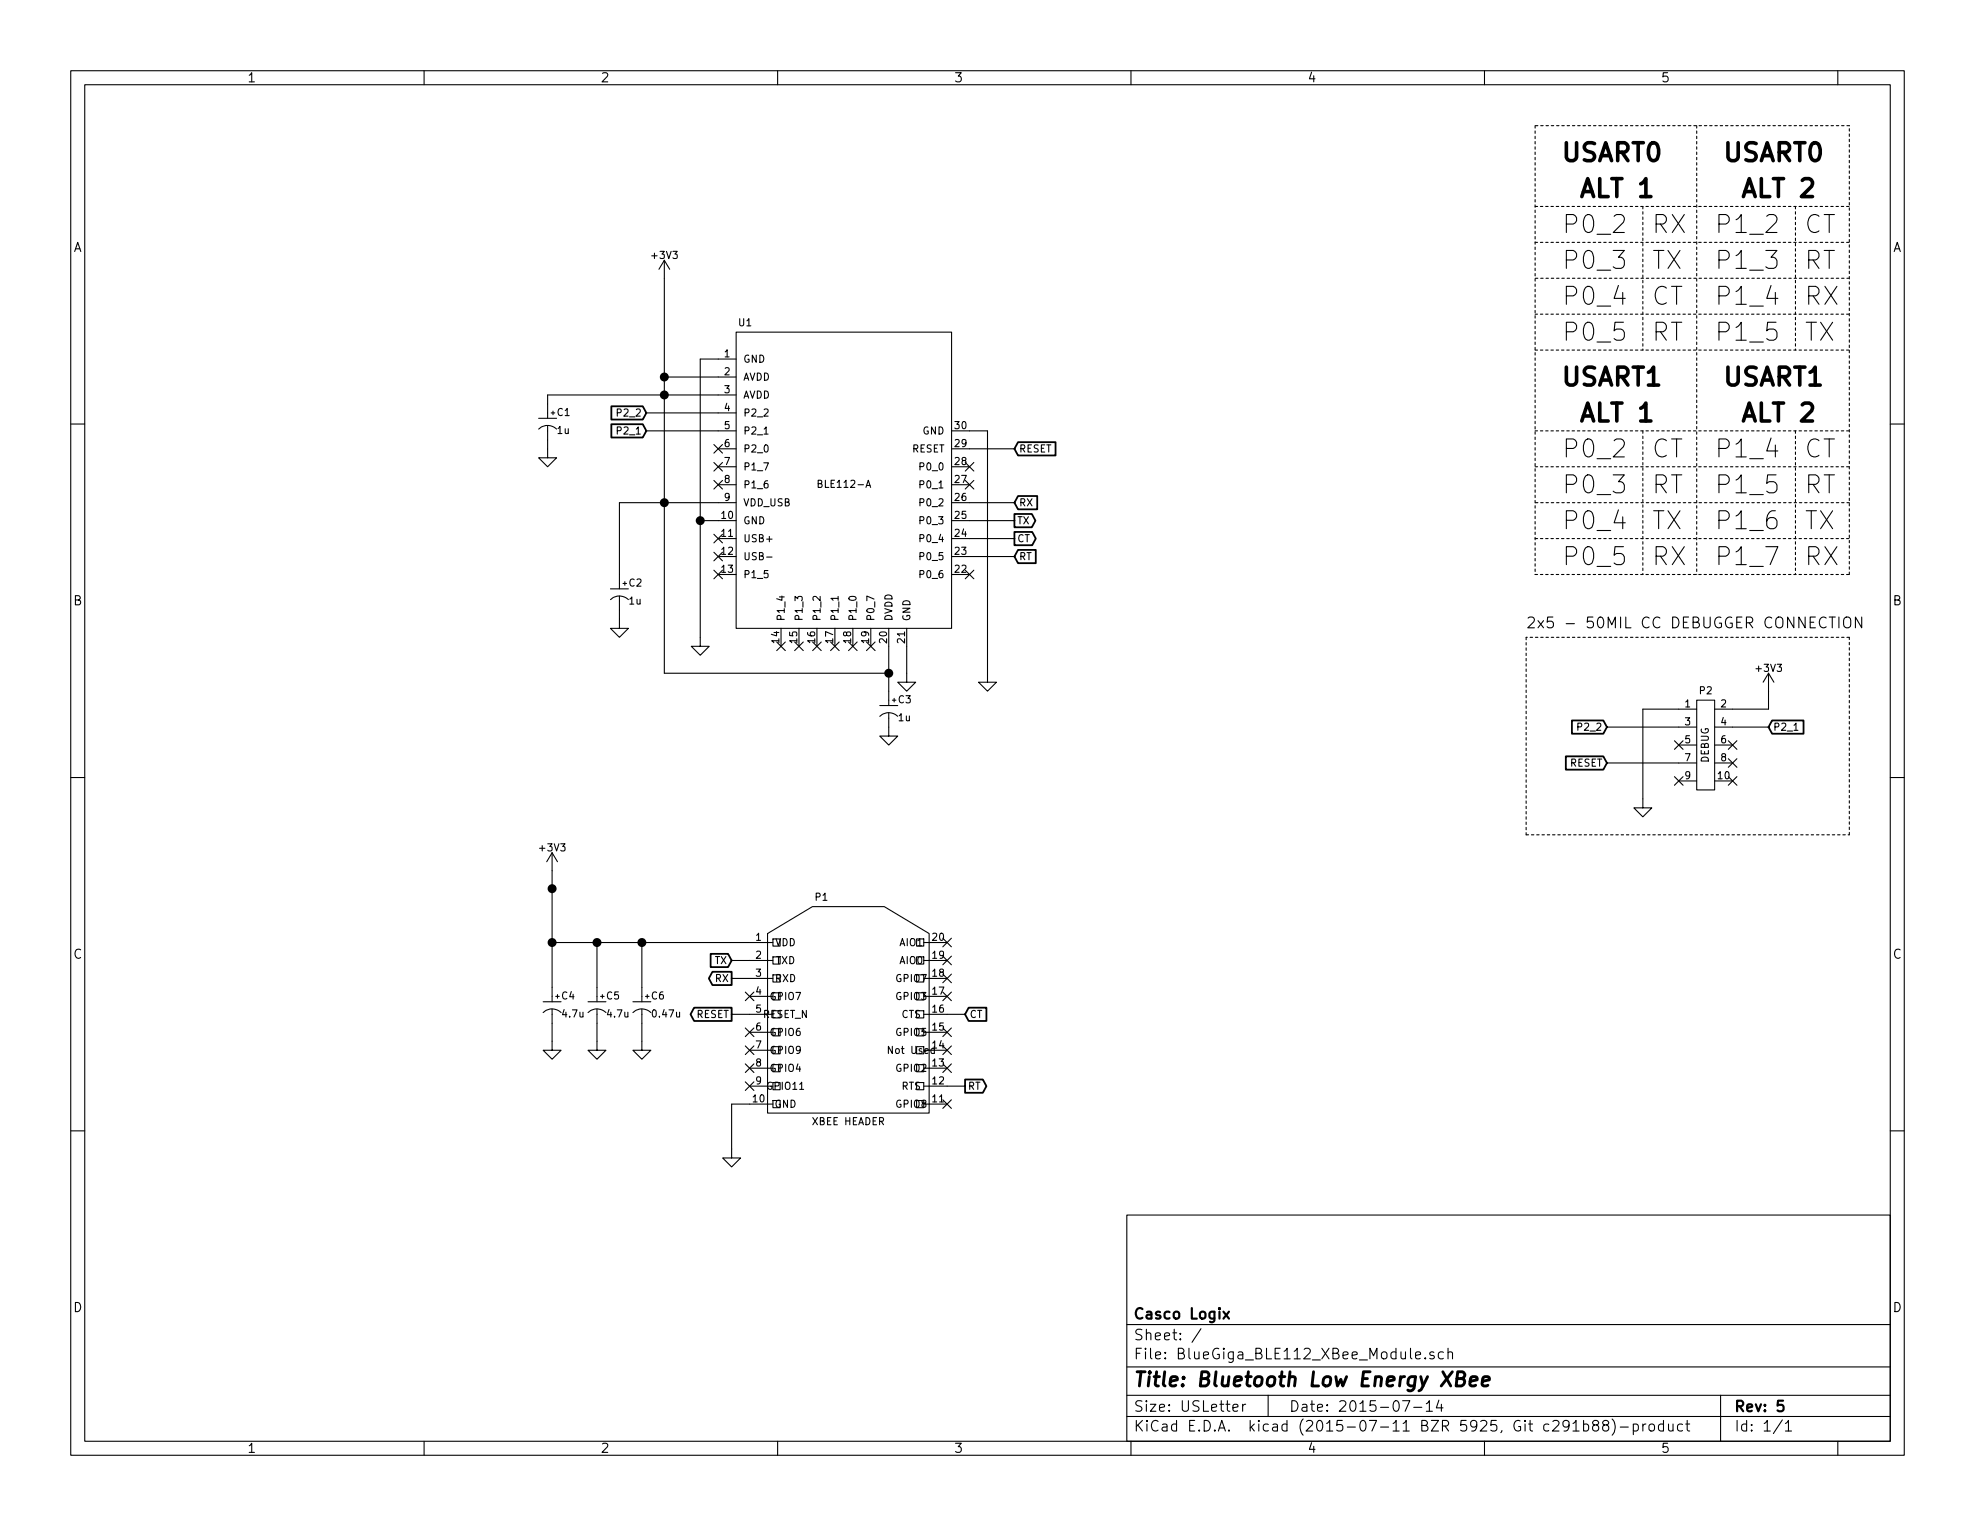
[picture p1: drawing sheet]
<svg xmlns="http://www.w3.org/2000/svg" width="279mm" height="216mm" viewBox="0 0 279 216" stroke-linecap="round" stroke-linejoin="round" font-family="sans-serif">
<g fill="none" stroke="#000" stroke-width=".15">
<path d="M10 10h259.4v195.9h-259.4zM12 12h255.4v191.9h-255.4zM60 10v2M110 10v2M160 10v2M210 10v2M260 10v2M94 36.8v58.5h31.7M94 36.8l-.8 1.3M94 36.8l.7 1.3M10 60h2M76.2 59.2h2.5"/>
<path d="M78 58.4h.5M78.2 58.2v.5M91.4 58.4h12.7M94 53.3h10.1M104.1 47h30.5v41.9h-30.5zM104.1 50.8h-5v40.6h1.2l-1.2 1.3-1.3-1.3h1.3M104.1 55.9h-26.6v3.3M267.4 60h2M76.2 60.7a1.84 1.84 0 0 1 2.5 0M77.5 60.2v4.6h1.2l-1.2 1.2-1.3-1.2h1.3M91.4 61h12.7M99.1 73.7h5"/>
<path d="M101 78.1l1.2 1.2M101 75.6l1.2 1.2M101 68l1.2 1.2M101 65.4l1.2 1.2M101 62.9l1.2 1.2M101.6 63.5h2.5M101.6 66h2.5M101.6 68.6h2.5M101.6 76.2h2.5M101.6 78.7h2.5M102.2 78.1l-1.2 1.2M102.2 75.6l-1.2 1.2"/>
<path d="M102.2 68l-1.2 1.2M102.2 65.4l-1.2 1.2M102.2 62.9l-1.2 1.2M104.1 71.1h-16.5v12.2M108.5 78.8h.7M122.5 69l.3-1.1 .4 1.1M122.6 68.7h.5M134.6 61h5.1v35.5h1.3l-1.3 1.3-1.3-1.3h1.3M134.6 63.5h8.9M134.6 66h2.6M134.6 68.6h2.6M134.6 71.1h8.9"/>
<path d="M134.6 73.7h8.9M134.6 76.2h8.9M134.6 78.7h8.9M136.6 68l1.2 1.2M136.6 65.4l1.2 1.2M137.8 68l-1.2 1.2M137.8 65.4l-1.2 1.2M86.4 84.8a1.84 1.84 0 0 1 2.5 0M86.4 83.3h2.5M87.6 84.3v4.6h1.3l-1.3 1.3-1.2-1.3h1.2M88.1 82.6h.5M88.4 82.3v.5"/>
<path d="M101 80.7l1.2 1.2M101.6 81.3h2.5M102.2 80.7l-1.2 1.2M109.9 90.8l1.2 1.2M110.5 88.9v2.5M111.1 90.8l-1.2 1.2M112.4 90.8l1.2 1.2M113 88.9v2.5M113.6 90.8l-1.2 1.2M115 90.8l1.2 1.2M115.6 88.9v2.5M116.2 90.8l-1.2 1.2"/>
<path d="M117.5 90.8l1.2 1.2M118.1 88.9v2.5M118.7 90.8l-1.2 1.2M120 90.8l1.3 1.2M120.6 88.9v2.5M121.3 90.8l-1.3 1.2M122.6 90.8l1.2 1.2M123.2 88.9v2.5M123.8 90.8l-1.2 1.2M124.5 99.8h2.5M125.7 88.9v10.9M126.2 99.1h.5"/>
<path d="M126.5 98.8v.5M128.3 88.9v7.6h1.2l-1.2 1.3-1.3-1.3h1.3M134.6 81.3h2.6M136.6 80.7l1.2 1.2M137.8 80.7l-1.2 1.2M240 99.1h2.6v12.7h-2.6zM250.2 95.3v5h-7.6M250.2 95.3l-.8 1.2M250.2 95.3l.8 1.2M258.8 87.3h.8M259.2 87.3v1.5M260.1 87.3v1.5"/>
<path d="M260.9 87.5a.5 .5 0 0 1 .6-.2 .5 .5 0 0 1 .3 .5v.8a.53 .53 0 0 1-.6 .2 .53 .53 0 0 1-.4-.5zM263.4 87.3v1.5l-.9-1.5v1.5M10 110h2M124.5 101.3a1.84 1.84 0 0 1 2.5 0M125.7 100.8v3.3h1.3l-1.3 1.3-1.2-1.3h1.2M227.3 102.9h12.7M227.3 108h12.7M236.9 104.8l1.2 1.2M236.9 109.9l1.2 1.2M237.5 105.4h2.5M237.5 110.5h2.5M238.1 104.8l-1.2 1.2"/>
<path d="M238.1 109.9l-1.2 1.2M240 100.3h-7.6v14h1.3l-1.3 1.3-1.3-1.3h1.3M242.6 102.9h7.6M242.6 108h2.5M242.6 105.4h2.5M242.6 110.5h2.5M244.5 104.8l1.2 1.2M244.5 107.3l1.2 1.3M244.5 109.9l1.2 1.2M245.7 104.8l-1.2 1.2M245.7 107.3l-1.2 1.3M245.7 109.9l-1.2 1.2"/>
<path d="M267.4 110h2M78.1 133.4h31.2M78.1 120.7v21M78.1 120.7l-.8 1.2M78.1 120.7l.8 1.2M84.5 133.4v8.3M90.8 133.4v8.3M103.5 138.4h5.8M103.5 135.9h5.8M108.6 132.1l6.3-3.8h10.2l6.3 3.8v25.4h-22.8zM130.7 135.9h3.3M130.7 133.4h3.3"/>
<path d="M131.4 138.4h2.6M133.4 137.8l1.2 1.2M133.4 135.3l1.2 1.2M133.4 132.7l1.2 1.3M134.6 137.8l-1.2 1.2M134.6 135.3l-1.2 1.2M134.6 132.7l-1.2 1.3M10 160h2M76.8 143.3a1.84 1.84 0 0 1 2.6 0M76.8 141.7h2.6M78.1 142.7v5.9h1.3l-1.3 1.3-1.3-1.3h1.3M78.6 141h.5"/>
<path d="M78.9 140.7v.5M83.2 143.3a1.84 1.84 0 0 1 2.5 0M83.2 141.7h2.5M84.5 142.7v5.9h1.2l-1.2 1.3-1.3-1.3h1.3M85 141h.5M85.2 140.7v.5M89.5 143.3a1.84 1.84 0 0 1 2.6 0M89.5 141.7h2.6M90.8 142.7v5.9h1.3l-1.3 1.3-1.3-1.3h1.3M91.3 141h.5M91.6 140.7v.5M103.5 143.5h5.1"/>
<path d="M105.4 140.4l1.3 1.2M105.4 145.4l1.3 1.3M105.4 148l1.3 1.2M105.4 150.5l1.3 1.2M105.4 153.1l1.3 1.2M106 153.7h2.6M106 141h2.6M106 146.1h2.6M106 148.6h2.6M106 151.1h2.6M106.7 140.4l-1.3 1.2M106.7 145.4l-1.3 1.3"/>
<path d="M106.7 148l-1.3 1.2M106.7 150.5l-1.3 1.2M106.7 153.1l-1.3 1.2M109.3 156.2h-5.8v7.6h1.3l-1.3 1.3-1.3-1.3h1.3M130.7 153.7h5.8M130.7 143.5h5.8M131.4 156.2h2.6M131.4 141h2.6M131.4 146.1h2.6M131.4 148.6h2.6M131.4 151.1h2.6M132.2 148.4h-.3l-.2 .2 .1 .4h.4"/>
<path d="M132.2 148v1M133.4 148l1.2 1.2M133.4 155.6l1.2 1.2M133.4 150.5l1.2 1.2M133.4 140.4l1.2 1.2M133.4 145.4l1.2 1.3M134.6 148l-1.2 1.2M134.6 155.6l-1.2 1.2M134.6 150.5l-1.2 1.2M134.6 140.4l-1.2 1.2M134.6 145.4l-1.2 1.3M267.4 160h2"/>
<path d="M159.4 171.9h108v32h-108zM159.4 197.4h108M159.4 193.4h108M159.4 187.4h108M169.9 188l-1.3 1.9M174.4 199.2l.7-.2v-.2l-.4-.1-.3 .2 .1 .7 .2 .1 .4-.1M175.8 198.7v1M176.2 198.7l-.3 .1-.1 .2M179.4 197.4v3M198.4 198.2h1l-.6 1.5M200 199.1h1.1M200.3 191.8l.7-.2-.1-.3h-.4l-.2 .2v.7l.2 .1 .4-.1"/>
<path d="M201.6 192.1l.1 .1-.1 .1-.1-.1 .1-.1v.2M201.8 198.6l.4-.4v1.5M201.8 199.7h.8M202.8 191.3a.37 .37 0 0 0-.5 .2 .54 .54 0 0 0 .5 .3l.1 .2-.1 .2-.1 .1-.4-.1M203.6 198.1l-.4 1.1h.9M203.9 198.7v1M204.2 191.3h-.4l-.3 .2 .1 .6 .2 .2 .4-.1M204.9 191.4a.38 .38 0 0 1 .6 .1v.8M204.9 190.8v1.5M243.4 197.4v6.5M60 203.9v2M110 203.9v2"/>
<path d="M159.4 200.4h108M160 203.9v2M210 203.9v2M222.5 201.4l.5-.4v1.5M222.5 202.5h.9M224 201.5a.48 .48 0 0 1 .7 .1v.2v.5a.48 .48 0 0 1-.7 .1M224 201v1.5M225.6 201.6l-.3-.3 .1-.2 .2-.1h.4l.2 .2-.1 .3-.2 .1h-.3a.48 .48 0 0 0-.2 .7l.2 .2h.3l.2-.2a.48 .48 0 0 0-.2-.7M227 201.6l-.3-.3 .1-.2 .2-.1h.4l.2 .2-.1 .3-.2 .1h-.3a.48 .48 0 0 0-.2 .7l.2 .2h.3l.2-.2a.48 .48 0 0 0-.2-.7M228.1 200.8a1.71 1.71 0 0 1 0 2.2M229.2 201.9h1.2M231.1 201.5a.48 .48 0 0 1 .6 .1l.1 .2-.1 .5a.48 .48 0 0 1-.6 .1"/>
<path d="M231.1 201.5v1.5M232.4 201.5v1M232.8 201.5h-.2l-.2 .3M233.3 201.6a.41 .41 0 0 1 .8 .2v.4a.41 .41 0 0 1-.4 .3 .41 .41 0 0 1-.4-.3zM235.3 201.5h-.4l-.3 .3 .1 .5 .2 .2 .4-.1M235.3 201v1.5M236 201.5l.1 .9a.4 .4 0 0 0 .6-.1M236.7 201.5v1M238 201.5h-.4l-.3 .3 .1 .5 .2 .2 .4-.1M238.5 201.5h.5M238.7 201v1.3l.2 .2h.1M252.1 200.9l-1.2 1.9"/>
<path d="M252.6 201.4l.4-.4v1.5M252.6 202.5h.8M260 203.9v2"/>
</g>
<path d="M173.1 185.6l.8 1M173.9 185.6l-.8 1M252.2 198.2h-.7v.7a.62 .62 0 0 1 .7-.1l.1 .2-.1 .5-.2 .2h-.3l-.2-.2" fill="none" stroke="#000" stroke-width=".3"/>
<path d="M206.1 195h.7a.5 .5 0 0 0 .4-.4 .5 .5 0 0 0-.3-.5h-.7l-.2 2h.8a.53 .53 0 0 0 .4-.5 .53 .53 0 0 0-.4-.6M208 195.4l1-.2-.1-.4h-.2h-.5l-.2 .2-.1 .8 .3 .3 .6-.1M209.7 195.4l1-.2-.1-.4h-.5l-.3 .2-.1 .8v.2l.2 .1 .6-.1" fill="none" stroke="#000" stroke-width=".41"/>
<g fill="none" stroke="#000" stroke-width=".25">
<path d="M86.5 57.5h4.4l.5 .9-.5 1h-4.4zM86.5 60h4.4l.5 1-.5 .9h-4.4zM143.5 72.7h2.5l.5 1-.5 .9h-2.5zM143.5 75.3h2.5l.5 .9-.5 .9h-2.5zM144 62.6h5.3v1.8h-5.3l-.5-.9zM144 70.2h2.7v1.9h-2.7l-.5-1zM144 77.8h2.5v1.9h-2.5l-.5-1zM221.5 107h5.3l.5 1-.5 .9h-5.3zM222.4 101.9h4.4l.5 1-.5 .9h-4.4zM250.7 101.9h4.4v1.9h-4.4l-.5-.9zM100.5 135h2.5l.5 .9-.5 .9h-2.5zM100.8 137.5h2.7v1.9h-2.7l-.5-1z"/>
<path d="M98.2 142.6h5.3v1.8h-5.3l-.5-.9zM136.5 152.7h2.5l.5 1-.5 .9h-2.5zM137 142.6h2.5v1.8h-2.5l-.5-.9z"/>
</g>
<g fill="#000" stroke="#000" stroke-width=".25">
<circle cx="94" cy="53.3" r=".51"/>
<circle cx="94" cy="55.9" r=".51"/>
<circle cx="94" cy="71.1" r=".51"/>
<circle cx="99.1" cy="73.7" r=".51"/>
<circle cx="125.7" cy="95.3" r=".51"/>
<circle cx="78.1" cy="125.7" r=".51"/>
<circle cx="78.1" cy="133.4" r=".51"/>
<circle cx="84.5" cy="133.4" r=".51"/>
<circle cx="90.8" cy="133.4" r=".51"/>
</g>
<g fill="none" stroke="#000" stroke-width=".15" stroke-dasharray=".3 .4">
<path d="M217.2 17.8v63.5M240 17.8v63.5M261.6 17.8h-44.4M217.2 29.2h44.4M217.2 34.3h44.4M232.4 29.2v20.3M254 29.2v20.3M261.6 39.4h-44.4M217.2 44.5h44.4M217.2 49.5h44.4M217.2 61h44.4M217.2 66h44.4"/>
<path d="M217.2 76.2h44.4M232.4 61v20.3M254 61v20.3M261.6 71.1h-44.4M215.9 90.2v27.9M217.2 81.3h44.4M261.6 81.3v-63.5M261.6 90.2h-45.7M215.9 118.1h45.7M261.6 118.1v-27.9"/>
</g>
<g font-size="3.5">
<text x="221" y="22.9">USART0</text>
<text x="243.8" y="22.9">USART0</text>
<text x="223.5" y="27.9">ALT 1</text>
<text x="246.4" y="27.9">ALT 2</text>
<text x="221" y="33">P0_2</text>
<text x="233.7" y="33">RX</text>
<text x="242.6" y="33">P1_2</text>
<text x="255.3" y="33">CT</text>
<text x="221" y="38.1">P0_3</text>
<text x="233.7" y="38.1">TX</text>
<text x="242.6" y="38.1">P1_3</text>
<text x="255.3" y="38.1">RT</text>
<text x="221" y="43.2">P0_4</text>
<text x="233.7" y="43.2">CT</text>
<text x="242.6" y="43.2">P1_4</text>
<text x="255.3" y="43.2">RX</text>
<text x="221" y="48.3">P0_5</text>
<text x="233.7" y="48.3">RT</text>
<text x="242.6" y="48.3">P1_5</text>
<text x="255.3" y="48.3">TX</text>
<text x="221" y="54.6">USART1</text>
<text x="223.5" y="59.7">ALT 1</text>
<text x="243.8" y="54.6">USART1</text>
<text x="246.4" y="59.7">ALT 2</text>
<text x="221" y="64.8">P0_2</text>
<text x="233.7" y="64.8">CT</text>
<text x="242.6" y="64.8">P1_4</text>
<text x="255.3" y="64.8">CT</text>
<text x="221" y="69.8">P0_3</text>
<text x="233.7" y="69.8">RT</text>
<text x="242.6" y="69.8">P1_5</text>
<text x="255.3" y="69.8">RT</text>
<text x="221" y="74.9">P0_4</text>
<text x="233.7" y="74.9">TX</text>
<text x="242.6" y="74.9">P1_6</text>
<text x="255.3" y="74.9">TX</text>
<text x="221" y="80">P0_5</text>
<text x="233.7" y="80">RX</text>
<text x="242.6" y="80">P1_7</text>
<text x="255.3" y="80">RX</text>
</g>
<text font-size="2.8" x="160.4" y="196.2">Title: Bluetooth Low Energy XBee</text>
<g font-size="2.1">
<text x="215.9" y="88.9">2x5 - 50MIL CC DEBUGGER CONNECTION</text>
<text x="160.4" y="189.6">Sheet: /</text>
<text x="160.4" y="186.6">Casco Logix</text>
<text x="160.4" y="192.3">File: BlueGiga_BLE112_XBee_Module.sch</text>
<text x="160.4" y="202.5">KiCad E.D.A. kicad (2015-07-11 BZR 5925, Git c291b88)-product</text>
<text x="160.4" y="199.7">Size: USLetter</text>
<text x="182.4" y="199.7">Date: 2015-07-14</text>
<text x="245.4" y="199.7">Rev: 5</text>
<text x="245.4" y="202.5">Id: 1/1</text>
</g>
<g font-size="1.8">
<text x="35" y="11.6">1</text>
<text x="85" y="11.6">2</text>
<text x="135" y="11.6">3</text>
<text x="185" y="11.6">4</text>
<text x="235" y="11.6">5</text>
<text x="10.4" y="35.6">A</text>
<text x="267.8" y="35.6">A</text>
<text x="10.4" y="85.6">B</text>
<text x="267.8" y="85.6">B</text>
<text x="10.4" y="135.6">C</text>
<text x="267.8" y="135.6">C</text>
<text x="10.4" y="185.6">D</text>
<text x="267.8" y="185.6">D</text>
<text x="35" y="205.5">1</text>
<text x="85" y="205.5">2</text>
<text x="135" y="205.5">3</text>
<text x="185" y="205.5">4</text>
<text x="235" y="205.5">5</text>
</g>
<g font-size="1.4">
<text x="92.3" y="36.6">+3V3</text>
<text x="104.5" y="46.2">U1</text>
<text x="102.5" y="50.5">1</text>
<text x="102.5" y="53.1">2</text>
<text x="105.2" y="51.3">GND</text>
<text x="105.2" y="53.8">AVDD</text>
<text x="78.8" y="58.9">C1</text>
<text x="87.5" y="58.9">P2_2</text>
<text x="102.5" y="55.6">3</text>
<text x="102.5" y="58.2">4</text>
<text x="105.2" y="56.4">AVDD</text>
<text x="105.2" y="58.9">P2_2</text>
<text x="78.9" y="61.4">1u</text>
<text x="87.5" y="61.5">P2_1</text>
<text x="102.5" y="60.7">5</text>
<text x="102.5" y="63.2">6</text>
<text x="102.5" y="65.8">7</text>
<text x="105.2" y="61.5">P2_1</text>
<text x="105.2" y="64">P2_0</text>
<text x="128.9" y="64">RESET</text>
<text x="130.5" y="61.5">GND</text>
<text x="135.1" y="60.7">30</text>
<text x="135.1" y="65.8">28</text>
<text x="135.1" y="63.2">29</text>
<text x="144.2" y="64">RESET</text>
<text x="102.5" y="68.3">8</text>
<text x="102.5" y="70.9">9</text>
<text x="105.2" y="66.5">P1_7</text>
<text x="105.2" y="69.1">P1_6</text>
<text x="105.2" y="71.6">VDD_USB</text>
<text x="116.1" y="69">BLE112-A</text>
<text x="130.3" y="71.6">P0_2</text>
<text x="130.3" y="69.1">P0_1</text>
<text x="130.3" y="66.5">P0_0</text>
<text x="135.1" y="70.9">26</text>
<text x="135.1" y="68.3">27</text>
<text x="144.2" y="71.6">RX</text>
<text x="102.1" y="73.4">10</text>
<text x="102.1" y="75.9">11</text>
<text x="105.2" y="74.2">GND</text>
<text x="105.2" y="76.7">USB+</text>
<text x="130.3" y="76.7">P0_4</text>
<text x="130.3" y="74.2">P0_3</text>
<text x="135.1" y="75.9">24</text>
<text x="135.1" y="73.4">25</text>
<text x="143.9" y="74.2">TX</text>
<text x="143.9" y="76.7">CT</text>
<text x="89" y="83">C2</text>
<text x="102.1" y="78.5">12</text>
<text x="102.1" y="81">13</text>
<text x="105.2" y="79.2">USB-</text>
<text x="105.2" y="81.8">P1_5</text>
<text x="130.3" y="81.8">P0_6</text>
<text x="130.3" y="79.2">P0_5</text>
<text x="135.1" y="81">22</text>
<text x="135.1" y="78.5">23</text>
<text x="144.2" y="79.2">RT</text>
<text x="89" y="85.5">1u</text>
<text x="111" y="87.9" transform="rotate(-90 111 87.9)">P1_4</text>
<text x="113.5" y="87.9" transform="rotate(-90 113.5 87.9)">P1_3</text>
<text x="116.1" y="87.9" transform="rotate(-90 116.1 87.9)">P1_2</text>
<text x="118.6" y="87.9" transform="rotate(-90 118.6 87.9)">P1_1</text>
<text x="121.2" y="87.9" transform="rotate(-90 121.2 87.9)">P1_0</text>
<text x="123.7" y="87.9" transform="rotate(-90 123.7 87.9)">P0_7</text>
<text x="126.2" y="87.9" transform="rotate(-90 126.2 87.9)">DVDD</text>
<text x="128.8" y="87.9" transform="rotate(-90 128.8 87.9)">GND</text>
<text x="110.2" y="91" transform="rotate(-90 110.2 91)">14</text>
<text x="112.8" y="91" transform="rotate(-90 112.8 91)">15</text>
<text x="115.3" y="91" transform="rotate(-90 115.3 91)">16</text>
<text x="117.9" y="91" transform="rotate(-90 117.9 91)">17</text>
<text x="120.4" y="91" transform="rotate(-90 120.4 91)">18</text>
<text x="122.9" y="91" transform="rotate(-90 122.9 91)">19</text>
<text x="125.5" y="91" transform="rotate(-90 125.5 91)">20</text>
<text x="128" y="91" transform="rotate(-90 128 91)">21</text>
<text x="248.5" y="95">+3V3</text>
<text x="127.1" y="99.5">C3</text>
<text x="238.4" y="100.1">1</text>
<text x="240.4" y="98.2">P2</text>
<text x="243.5" y="100.1">2</text>
<text x="127.1" y="102">1u</text>
<text x="223.4" y="103.4">P2_2</text>
<text x="238.4" y="102.6">3</text>
<text x="238.4" y="105.2">5</text>
<text x="238.4" y="107.7">7</text>
<text x="241.7" y="107.9" transform="rotate(-90 241.7 107.9)">DEBUG</text>
<text x="243.5" y="102.6">4</text>
<text x="243.5" y="105.2">6</text>
<text x="243.5" y="107.7">8</text>
<text x="250.9" y="103.4">P2_1</text>
<text x="221.9" y="108.5">RESET</text>
<text x="238.4" y="110.2">9</text>
<text x="243.1" y="110.2">10</text>
<text x="76.4" y="120.4">+3V3</text>
<text x="115.3" y="127.4">P1</text>
<text x="101" y="136.4">TX</text>
<text x="106.9" y="133.1">1</text>
<text x="106.9" y="135.6">2</text>
<text x="109.6" y="133.9">VDD</text>
<text x="109.7" y="136.4">TXD</text>
<text x="127.3" y="136.4">AIO0</text>
<text x="127.3" y="133.9">AIO1</text>
<text x="131.9" y="133.1">20</text>
<text x="131.9" y="135.6">19</text>
<text x="79.5" y="141.4">C4</text>
<text x="79.6" y="143.9">4.7u</text>
<text x="85.8" y="141.4">C5</text>
<text x="86" y="143.9">4.7u</text>
<text x="92.2" y="141.4">C6</text>
<text x="92.4" y="143.9">0.47u</text>
<text x="101.1" y="138.9">RX</text>
<text x="106.9" y="138.2">3</text>
<text x="106.9" y="140.7">4</text>
<text x="106.9" y="143.3">5</text>
<text x="109" y="141.5">GPIO7</text>
<text x="109.6" y="138.9">RXD</text>
<text x="126.7" y="141.5">GPIO3</text>
<text x="126.7" y="138.9">GPIO7</text>
<text x="131.9" y="143.3">16</text>
<text x="131.9" y="140.7">17</text>
<text x="131.9" y="138.2">18</text>
<text x="98.4" y="144">RESET</text>
<text x="106.9" y="145.8">6</text>
<text x="106.9" y="148.3">7</text>
<text x="107.9" y="144">RESET_N</text>
<text x="109" y="149.1">GPIO9</text>
<text x="109" y="146.6">GPIO6</text>
<text x="125.8" y="149.1">Not Used</text>
<text x="126.7" y="146.6">GPIO5</text>
<text x="127.5" y="144">CTS</text>
<text x="131.9" y="148.3">14</text>
<text x="131.9" y="145.8">15</text>
<text x="137.2" y="144">CT</text>
<text x="106.5" y="156">10</text>
<text x="106.9" y="150.9">8</text>
<text x="106.9" y="153.4">9</text>
<text x="108.6" y="154.2">GPIO11</text>
<text x="109" y="151.6">GPIO4</text>
<text x="126.7" y="151.6">GPIO2</text>
<text x="127.5" y="154.2">RTS</text>
<text x="131.9" y="156">11</text>
<text x="131.9" y="153.4">12</text>
<text x="131.9" y="150.9">13</text>
<text x="136.9" y="154.2">RT</text>
<text x="109.6" y="156.7">GND</text>
<text x="114.9" y="159.2">XBEE HEADER</text>
<text x="126.7" y="156.7">GPIO8</text>
</g>
</svg>
